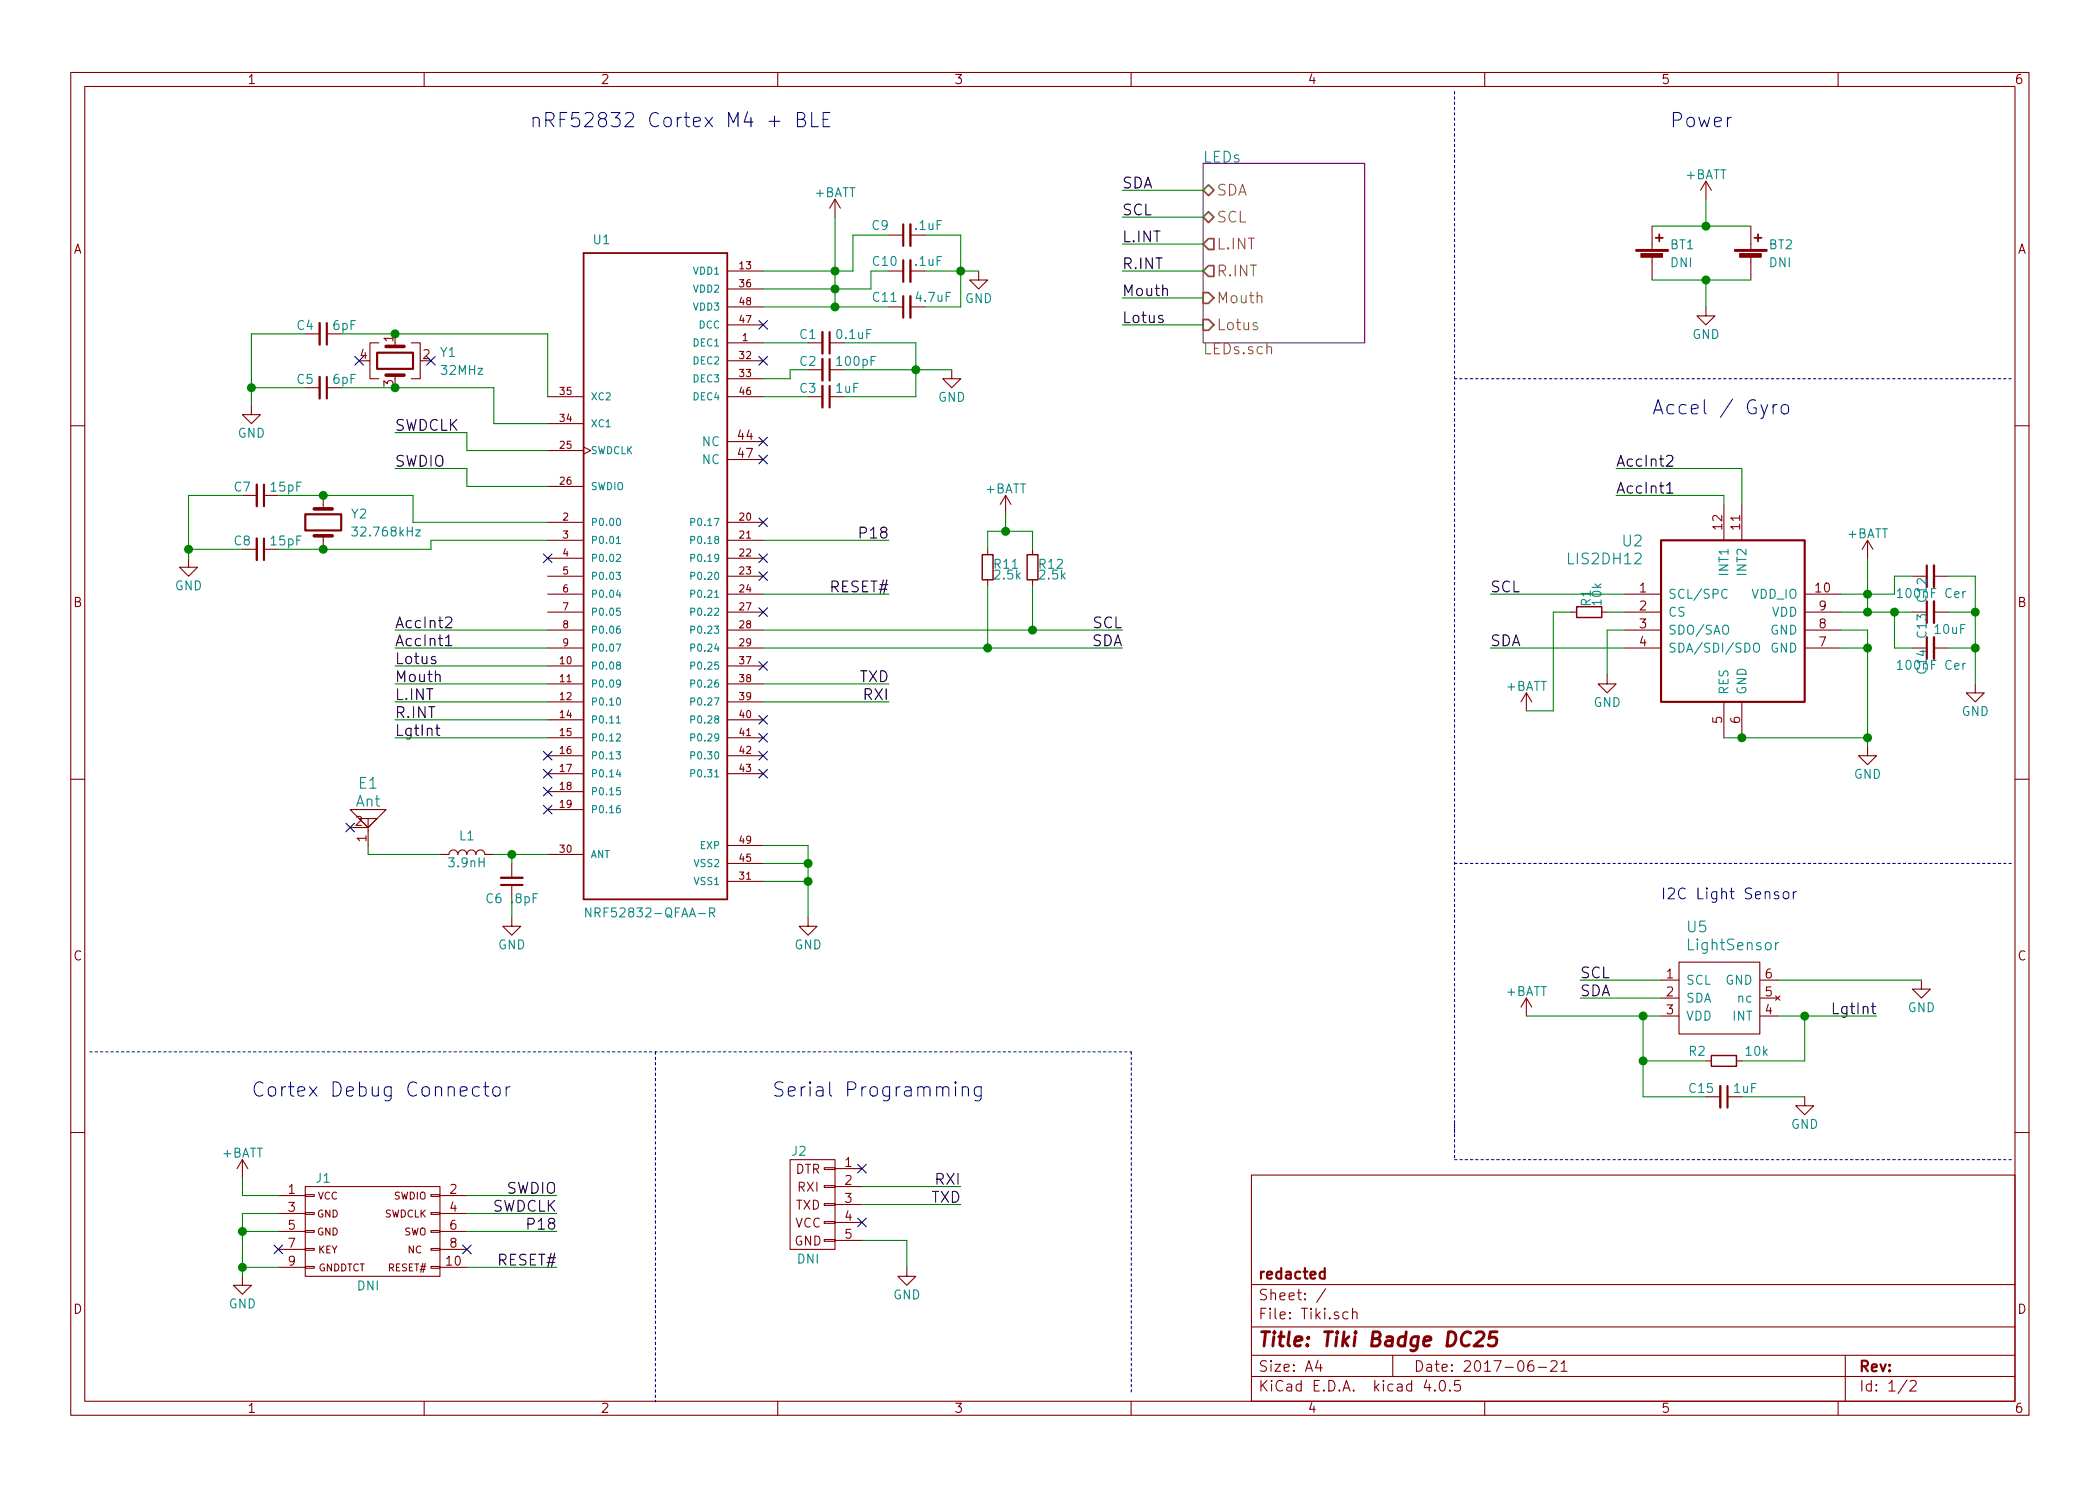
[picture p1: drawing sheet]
<svg xmlns="http://www.w3.org/2000/svg" width="297mm" height="210mm" viewBox="0 0 297 210" stroke-linecap="round" stroke-linejoin="round" font-family="sans-serif">
<g fill="none" stroke="#840000" stroke-width=".15">
<path d="M10 10.3h277v189.9h-277zM12 12.2h273v186.1h-273zM60 10.3v1.9M110 10.3v1.9M160 10.3v1.9M210 10.3v1.9M260 10.3v1.9M102.9 38.3h5M118.1 28.2l-.8 1.3M118.1 28.2v2.5M118.1 28.2l.8 1.3M125.7 38.3h2.1"/>
<path d="M125.7 33.3h2.1M128.8 38.3h2M128.8 33.3h2M138.4 38.3v1.3h1.3l-1.3 1.3-1.2-1.3h1.2M233.7 32v3.3M233.7 36.3v3.3M241.3 25.6l-.8 1.3M241.3 25.6v2.6M241.3 25.6l.8 1.3M247.6 32v3.3M247.6 36.3v3.3M35.6 57.4v1.3h1.2l-1.2 1.2-1.3-1.2h1.3"/>
<path d="M43.2 47.2h2M43.2 54.9h2M46.2 47.2h2.1M46.2 54.9h2.1M53.6 48.5h-1.3v5.1h1.3M55.9 48.5v.5M55.9 53.1v.5M58.2 48.5h1.2v5.1h-1.2M77.5 59.9h5M77.5 56.1h5M102.9 48.5h5M102.9 51h5"/>
<path d="M102.9 53.6h5M102.9 56.1h5M102.9 40.9h5M102.9 46h5M102.9 43.4h5M114.3 48.5h2M114.3 56.1h2M114.3 52.3h2M117.3 48.5h2.1M117.3 56.1h2.1M117.3 52.3h2.1M125.7 43.4h2.1"/>
<path d="M128.8 43.4h2M134.6 52.3v1.3h1.3l-1.3 1.3-1.3-1.3h1.3M241.3 43.4v1.3h1.3l-1.3 1.3-1.3-1.3h1.3M10 60.2h2M26.7 79v1.3h1.2l-1.2 1.2-1.3-1.2h1.3M34.3 70.1h2M34.3 77.7h2M37.3 70.1h2.1M37.3 77.7h2.1M45.7 70.1v1.9M45.7 75.8v1.9M77.5 73.9h5"/>
<path d="M77.5 76.4h5M77.5 79h5M77.5 63.7h5M77.5 68.8h5M82.5 63.2l1.1 .5-1.1 .6M102.9 73.9h5M102.9 76.4h5M102.9 79h5M102.9 62.5h5M102.9 65h5M139.7 77.7v.8M142.2 70.1l-.7 1.3"/>
<path d="M142.2 70.1v2.5M142.2 70.1l.8 1.3M146 77.7v.8M243.8 71.4v5M246.4 71.4v5M264.2 76.4l-.8 1.3M264.2 76.4v2.6M264.2 76.4l.7 1.3M285 60.2h2M77.5 81.5h5M77.5 84.1h5M77.5 86.6h5"/>
<path d="M77.5 89.1h5M77.5 91.7h5M77.5 94.2h5M77.5 96.8h5M77.5 99.3h5M102.9 81.5h5M102.9 84.1h5M102.9 86.6h5M102.9 89.1h5M102.9 91.7h5M102.9 94.2h5M102.9 96.8h5"/>
<path d="M102.9 99.3h5M139.7 82v.8M146 82v.8M215.9 98l-.8 1.3M215.9 98v2.6M215.9 98l.8 1.3M222.2 86.6h.8M226.6 86.6h.7M227.3 95.5v1.3h1.3l-1.3 1.2-1.2-1.2h1.2M229.9 84.1h5M229.9 86.6h5M229.9 89.1h5"/>
<path d="M229.9 91.7h5M243.8 99.3v5.1M246.4 99.3v5.1M255.3 84.1h5M255.3 86.6h5M255.3 89.1h5M255.3 91.7h5M270.5 81.5h2M270.5 86.6h2M270.5 91.7h2M273.6 81.5h2M273.6 86.6h2"/>
<path d="M273.6 91.7h2M279.4 96.8v1.2h1.3l-1.3 1.3-1.3-1.3h1.3M10 110.3h2M49.5 114.5h5.1l-2.5 2.6zM49.5 117.1h2.5M50.8 115.8h2.5l-1.2 1.3zM52.1 115.8v3.8M77.5 101.8h5M77.5 104.4h5M77.5 106.9h5M77.5 109.5h5M77.5 112h5"/>
<path d="M77.5 114.5h5M102.9 101.8h5M102.9 104.4h5M102.9 106.9h5M102.9 109.5h5M102.9 119.6h5M264.2 105.7v1.2h1.2l-1.2 1.3-1.3-1.3h1.3M285 110.3h2M62.2 120.9h1.3a.63 .63 0 0 1 .6-.6 .63 .63 0 0 1 .7 .6 .63 .63 0 0 1 .6-.6 .63 .63 0 0 1 .6 .6 .63 .63 0 0 1 .7-.6 .63 .63 0 0 1 .6 .6 .63 .63 0 0 1 .6-.6 .63 .63 0 0 1 .7 .6h1.2M72.4 129.8v1.3h1.3l-1.3 1.2-1.3-1.2h1.3M72.4 122.2v2M72.4 125.2v2"/>
<path d="M77.5 120.9h5M102.9 124.7h5M102.9 122.2h5M114.3 129.8v1.3h1.3l-1.3 1.2-1.3-1.2h1.3M234.9 138.7h2.6M237.5 136.1h11.4v10.2h-11.4zM248.9 138.7h2.6M271.8 138.7v1.2h1.2l-1.2 1.3-1.3-1.3h1.3M215.9 141.2v2.6M215.9 141.2l-.8 1.3M215.9 141.2l.8 1.3M234.9 141.2h2.6"/>
<path d="M234.9 143.8h2.6M241.3 150.1h.8M241.3 155.2h2M244.3 155.2h2.1M245.6 150.1h.8M248.9 141.2h2.6M248.9 143.8h2.6M251.2 140.9l.6 .6M251.8 140.9l-.6 .6M255.3 155.2v1.3h1.2l-1.2 1.2-1.3-1.2h1.3M10 160.2h2M34.3 164.1l-.8 1.2"/>
<path d="M34.3 164.1v2.5M34.3 164.1l.8 1.2M39.4 169.2h3.8M39.4 171.7h3.8M39.4 174.2h3.8M39.4 176.8h3.8M39.4 179.3h3.8M43.2 179.2h1.2v.2h-1.2zM43.2 176.7h1.2v.2h-1.2zM43.2 174.1h1.2v.3h-1.2zM43.2 171.6h1.2v.2h-1.2zM43.2 169h1.2v.3h-1.2z"/>
<path d="M43.2 167.9h19v12.7h-19zM61 179.2h1.2v.2h-1.2zM61 176.7h1.2v.2h-1.2zM61 174.1h1.2v.3h-1.2zM61 171.6h1.2v.2h-1.2zM61 169h1.2v.3h-1.2zM62.2 169.2h3.8M62.2 171.7h3.8M62.2 174.2h3.8M62.2 176.8h3.8M62.2 179.3h3.8M111.8 164.1h6.3v12.7h-6.3z"/>
<path d="M116.6 175.4h1.5v.2h-1.5zM116.6 172.8h1.5v.3h-1.5zM116.6 170.3h1.5v.3h-1.5zM116.6 167.8h1.5v.2h-1.5zM116.6 165.2h1.5v.3h-1.5zM118.1 165.3h3.8M118.1 167.9h3.8M118.1 170.4h3.8M118.1 173h3.8M118.1 175.5h3.8M128.3 179.3v1.3h1.2l-1.2 1.3-1.3-1.3h1.3M177 166.3h108v32h-108z"/>
<path d="M285 160.2h2M34.3 180.6v1.3h1.3l-1.3 1.2-1.3-1.2h1.3M60 198.3v1.9M110 198.3v1.9M160 198.3v1.9M177 194.8h108M177 191.8h108M177 187.8h108M177 181.8h108M186.4 192.5l-.3 1h.9M186.8 193v1M187.5 182.3l-1.3 2"/>
<path d="M190.7 185.7l-.5-.1-.3 .3 .1 .6 .2 .1 .5-.1M191.3 185.7a.38 .38 0 0 1 .6 .1v.8M191.3 185.1v1.5M197 191.8v3M201.8 195.2l-.4 1.1h1M202.9 196.7h.1l-.1 .1v-.1v.1M203.8 195.4a.34 .34 0 0 1 .6 .2 .77 .77 0 0 1-.5 1.2 .97 .97 0 0 1-.1-1.4zM205.1 196.7h.1l-.1 .1-.1-.1h.1v.1M206.5 195.3h-.7l-.1 .7a.62 .62 0 0 1 .7 0l.2 .2-.1 .5-.2 .1h-.4l-.2-.1M210 198.3v1.9M216.8 192.5a.59 .59 0 0 0-.7 .7l.1 .7 .2 .1h.3l.2-.1 .1-.5-.2-.2-.4-.1-.3 .3M217.6 193.5h1.1"/>
<path d="M219.4 192.7l.2-.2 .5 .1a.37 .37 0 0 1 .1 .6l-.9 .8h.9M220.8 193l.4-.5v1.5M220.8 194h.9M260 198.3v1.9M261 191.8v6.5M269.7 195.2l-1.2 2M270.2 195.5l.2-.2 .5 .1a.37 .37 0 0 1 .1 .6l-.9 .8h.9"/>
</g>
<path d="M208.8 188.6l.3-.2h.5a.52 .52 0 0 1 .3 .6l-.1 .3-1.3 1.1h1.2M211.8 188.4h-1l-.2 1 .3-.2h.5l.3 .2a.82 .82 0 0 1-.2 .9l-.2 .1h-.5l-.3-.1" fill="none" stroke="#840000" stroke-width=".41"/>
<g fill="none" stroke="#840000" stroke-width=".3">
<path d="M127.8 31.7v3.1M127.8 36.8v3.1M46.2 45.7v3.1M46.2 53.3v3.1M53.3 49.9h5.1v2.3h-5.1zM117.3 47v3M117.3 50.8v3M117.3 54.6v3.1M127.8 41.9v3.1M37.3 68.6v3M37.3 76.2v3M43.2 72.8h5.1v2.3h-5.1z"/>
<path d="M234.9 76.4h20.4v22.9h-20.4zM272.5 80v3.1M272.5 85.1v3M272.5 90.2v3M70.9 125.2h3M244.3 153.7v3M187.4 179.4v1.5M187.4 180l-.5-.1-.2 .3v.6l.2 .1 .5-.1"/>
</g>
<path d="M82.5 35.8h20.4v91.4h-20.4zM234.2 33.6h1M234.7 33.1v1.1M248.2 33.6h1M248.7 33.1v1.1" fill="none" stroke="#840000" stroke-width=".25"/>
<g fill="none" stroke="#008484" stroke-width=".15">
<path d="M49.8 74.6h.7l-.4 .5 .4 .1v.5l-.2 .1h-.4l-.1-.1M58.8 75h.7l-.7 .8h.7M87.2 78.5l.4-.1 .1 .1 .1 .2-.7 .7h.7M87.2 76.9h.6M87.3 73.4l.2-.1a.59 .59 0 0 1-.1 1.1 .71 .71 0 0 1-.1-1zM97.7 73.9l.5-.1 .1-.1-.1-.3-.5-.1v1.1M97.7 76.4h.5l.1-.2-.1-.3h-.5v1M97.7 79l.5-.1 .1-.1-.1-.3-.5-.1v1M87.1 81h.7l-.4 .4 .3 .1v.4l-.1 .1-.5-.1M87.1 91.1h.7l-.4 1M87.3 98.9l.2-.2a.59 .59 0 0 1-.1 1.1l-.1-.1-.1-.3zM87.4 94.1l-.2-.2 .1-.2h.4v.3l-.4 .2-.1 .1v.2l.2 .2 .3-.1v-.4l-.1-.1"/>
<path d="M87.4 83.5l-.2 .7h.6M87.7 88.6l-.4 .1-.1 .7 .2 .2 .3-.1v-.5h-.3l-.2 .2M87.7 86h-.5v.5l.1-.1 .4 .1v.5l-.1 .1-.4-.1M87.8 96.6l-.2 .2h-.3l-.1-.2 .1-.3 .3-.1 .2 .2-.1 .6-.2 .2h-.2M97.7 81.5h.5l.1-.2-.1-.3h-.5v1M97.7 84h.5l.1-.2-.1-.2-.5-.1v1M97.7 86.6l.5-.1 .1-.1-.1-.3-.5-.1v1.1M97.7 94.2h.5l.1-.2-.1-.3h-.5v1M97.7 89.1h.5l.1-.2-.1-.3h-.5v1M97.7 96.7h.5l.1-.2-.1-.2-.5-.1v1M97.7 91.7l.5-.1 .1-.1-.1-.3-.5-.1v1M97.7 99.3l.5-.1 .1-.1-.1-.3-.5-.1v1.1"/>
<path d="M244.3 83.5a.5 .5 0 0 0-.6 0 .5 .5 0 0 0-.2 .6 .47 .47 0 0 0 .3 .5 .47 .47 0 0 0 .5-.1M248.1 91.2a.44 .44 0 0 1 .6-.1 .83 .83 0 0 1-.1 1.2 .44 .44 0 0 1-.6-.5zM268.4 83.6l.3-.3v1.3M268.4 93.8l.3-.4v1.3M268.4 84.6h.7M268.4 94.7h.7M278 83.7l-.3 .1-.1 .1M278 93.8l-.3 .2-.1 .1M87.1 106.4h.7l-.4 .4 .3 .1v.4l-.1 .1-.5-.1M87.2 103.9l.4-.1 .1 .1 .1 .2-.7 .7h.7M87.2 102.3h.6M87.4 108.9l-.2 .7h.6"/>
<path d="M87.7 114l-.4 .1-.1 .7 .2 .2 .3-.1v-.5h-.3l-.2 .2M87.7 111.4h-.5v.5l.1-.1 .4 .1v.5l-.1 .1-.4-.1M97.7 101.8h.5l.1-.2-.1-.3h-.5v1M97.7 104.4l.5-.1 .1-.1-.1-.3-.5-.1v1M97.7 106.9h.5l.1-.2-.1-.3h-.5v1M97.7 109.4h.5l.1-.2-.1-.2-.5-.1v1M83.6 128.5v1.2l-.7-1.2v1.2M100.4 129.1h.6l.1-.2-.1-.3-.1-.1h-.5v1.2M100.7 129.1l.4 .6M251.2 133.4v1M251.6 133.4h-.3l-.1 .3"/>
</g>
<g fill="none" stroke="#000084" stroke-width=".15">
<path d="M50.2 50.4l1.2 1.3M51.4 50.4l-1.2 1.3M60.4 50.4l1.2 1.3M61.6 50.4l-1.2 1.3M107.3 45.4l1.3 1.2M107.3 50.4l1.3 1.3M108.6 45.4l-1.3 1.2M108.6 50.4l-1.3 1.3M76.9 78.4l1.2 1.2M78.1 78.4l-1.2 1.2M107.3 61.9l1.3 1.2M107.3 64.4l1.3 1.2"/>
<path d="M107.3 73.3l1.3 1.2M107.3 78.4l1.3 1.2M108.6 61.9l-1.3 1.2M108.6 64.4l-1.3 1.2M108.6 73.3l-1.3 1.2M108.6 78.4l-1.3 1.2M107.3 80.9l1.3 1.2M107.3 86l1.3 1.2M107.3 93.6l1.3 1.2M108.6 80.9l-1.3 1.2M108.6 86l-1.3 1.2M108.6 93.6l-1.3 1.2"/>
<path d="M48.9 116.5l1.2 1.2M50.1 116.5l-1.2 1.2M76.9 113.9l1.2 1.3M76.9 111.4l1.2 1.2M76.9 108.9l1.2 1.2M76.9 106.3l1.2 1.2M78.1 108.9l-1.2 1.2M78.1 111.4l-1.2 1.2M78.1 113.9l-1.2 1.3M78.1 106.3l-1.2 1.2M107.3 101.2l1.3 1.3M107.3 103.8l1.3 1.2"/>
<path d="M107.3 106.3l1.3 1.2M107.3 108.9l1.3 1.2M108.6 101.2l-1.3 1.3M108.6 103.8l-1.3 1.2M108.6 106.3l-1.3 1.2M108.6 108.9l-1.3 1.2M38.8 176.2l1.2 1.2M40 176.2l-1.2 1.2M65.4 176.2l1.2 1.2M66.6 176.2l-1.2 1.2M121.3 164.7l1.2 1.3M121.3 172.4l1.2 1.2"/>
<path d="M122.5 164.7l-1.2 1.3M122.5 172.4l-1.2 1.2"/>
</g>
<g fill="none" stroke="#840000" stroke-width=".33">
<path d="M128.8 31.7v3.1M128.8 36.8v3.1M45.2 45.7v3.1M45.2 53.3v3.1M116.3 47v3M116.3 50.8v3M116.3 54.6v3.1M128.8 41.9v3.1M36.3 68.6v3M36.3 76.2v3M273.6 80v3.1M273.6 85.1v3"/>
<path d="M273.6 90.2v3M70.9 124.2h3M243.3 153.7v3"/>
</g>
<path d="M54.6 49h2.5M54.6 53.1h2.5M44.4 72h2.6M44.4 75.8h2.6" fill="none" stroke="#840000" stroke-width=".51"/>
<path d="M170.2 23.1h22.8v25.4h-22.8z" fill="none" stroke="#840084" stroke-width=".15"/>
<path d="M170.2 30.7l.7-.7 .8 .7-.8 .8zM170.9 26.2l.8 .7-.8 .8-.7-.8zM170.9 33.8h.8v1.5h-.8l-.7-.8zM170.9 37.6h.8v1.5h-.8l-.7-.8zM170.2 41.4h.7l.8 .8-.8 .7h-.7zM170.2 45.2h.7l.8 .8-.8 .7h-.7z" fill="none" stroke="#848400" stroke-width=".25"/>
<path d="M138.9 78.5h1.6v3.5h-1.6zM145.3 78.5h1.5v3.5h-1.5zM223 85.8h3.6v1.6h-3.6zM242.1 149.3h3.5v1.6h-3.5z" fill="none" stroke="#840000" stroke-width=".2"/>
<g fill="none" stroke="#0000c2" stroke-width=".15">
<path d="M112.8 16.9h.7a.49 .49 0 0 0 .4-.5 .49 .49 0 0 0-.4-.5h-.7v2h.8a.53 .53 0 0 0 .4-.5 .53 .53 0 0 0-.5-.5M114.8 15.9v2h.9M116.4 16.9h.7M117.4 15.9h-1v2h1M250 57.2l-.6 1.8-.3 .3M250.8 57.2v1.4M251.4 57.2a.45 .45 0 0 0-.6 .4M252 57.4a.54 .54 0 0 1 1 .2v.6a.54 .54 0 0 1-.5 .4 .54 .54 0 0 1-.6-.4v-.6zM251.6 126.2h-.4l-.2 .2 .1 .2 .5 .1v.2v.2l-.2 .1-.4-.1M252.3 126.3a.42 .42 0 0 1 .4-.1 .42 .42 0 0 1 .3 .3v.4a.43 .43 0 0 1-.4 .3 .43 .43 0 0 1-.4-.3zM253.7 126.2v1M254.1 126.2h-.3l-.1 .3"/>
<path d="M67.8 153.8a.68 .68 0 0 0-.9 .1l-.1 .2v.6l.1 .2 .3 .2 .6-.1M68.4 153.8h.7M68.7 153.1v1.7l.1 .2 .3 .1M69.8 153.9a.54 .54 0 0 1 .9 .2v.6a.54 .54 0 0 1-.5 .4 .54 .54 0 0 1-.5-.4v-.6zM71.6 153.8v1.3M72.2 153.8a.45 .45 0 0 0-.6 .3M135.2 153.1l-.1 .1 .1 .1 .1-.1-.1-.1v.2M135.2 153.8v1.3M136.1 153.9a.51 .51 0 0 1 .9 .1v1.1M136.1 153.8v1.3M138.8 153.8v1.6a.56 .56 0 0 1-.9 .3M138.8 153.8a.68 .68 0 0 0-.9 .1l-.1 .2v.6l.1 .2 .3 .2 .6-.1"/>
</g>
<g fill="#840000" stroke="#840000" stroke-width=".15">
<path d="M231.4 35.3h4.6v.3h-4.6z"/>
<path d="M232.1 35.9h3.1v.5h-3.1z"/>
<path d="M245.4 35.3h4.5v.3h-4.5z"/>
<path d="M246.1 35.9h3v.5h-3z"/>
</g>
<path d="M235.7 64.6l.3-.2h.3l.3 .2v.3v.2l-.9 .9h.9M235.7 68.7l.5-.5v1.6M235.7 69.8h.9M63 90.3l.5-.5v1.6M63 87.4l.2-.1h.4l.2 .1 .1 .3-.1 .3-.8 .8h.9M63 91.4h.9M61.6 103h.6M61.8 102.5v1.4l.1 .1 .3 .1" fill="none" stroke="#000" stroke-width=".15"/>
<g fill="none" stroke="#008400" stroke-width=".15">
<path d="M118.1 30.7v12.7M125.7 33.3h-5.1v5h-12.7M125.7 38.3h-2.5v2.6h-15.3M130.8 38.3h7.6M130.8 33.3h5.1v10.1h-5.1M158.7 38.3h11.5M158.7 26.9h11.5M158.7 30.7h11.5M158.7 34.5h11.5M233.7 39.6h13.9M233.7 32h13.9M241.3 28.2v3.8"/>
<path d="M241.3 39.6v3.8M35.6 54.9h7.6M43.2 47.2h-7.6v10.2M48.3 47.2h29.2v8.9M48.3 54.9h21.5v5h7.7M107.9 43.4h17.8M107.9 48.5h6.4M107.9 56.1h6.4M114.3 52.3h-2.5v1.3h-3.9M119.4 48.5h10.1v7.6h-10.1M119.4 52.3h15.2M158.7 42.2h11.5"/>
<path d="M158.7 46h11.5M26.7 77.7h7.6M34.3 70.1h-7.6v8.9M39.4 70.1h19v3.8h19.1M55.9 66.3h10.1v2.5h11.5M55.9 61.2h10.1v2.5h11.5M77.5 76.4h-16.5v1.3h-21.6M107.9 76.4h17.8M139.7 77.7v-2.5h6.3v2.5M142.2 72.6v2.6M228.6 70.1h15.2v1.3M228.6 66.3h17.8v5.1"/>
<path d="M264.2 79v7.6M55.9 89.1h21.6M55.9 91.7h21.6M55.9 96.8h21.6M55.9 99.3h21.6M55.9 94.2h21.6M107.9 84.1h17.8M107.9 89.1h50.8M107.9 91.7h50.8M107.9 96.8h17.8M107.9 99.3h17.8M139.7 82.8v8.9"/>
<path d="M146 82.8v6.3M210.8 84.1h19.1M210.8 91.7h19.1M222.2 86.6h-2.5v14h-3.8M227.3 86.6h2.6M229.9 89.1h-2.6v6.4M260.3 89.1h3.9v16.6M260.3 91.7h3.9M260.3 86.6h10.2M268 86.6v5.1h2.5M270.5 81.5h-2.5v2.6h-7.7M275.6 91.7h3.8"/>
<path d="M275.6 86.6h3.8M275.6 81.5h3.8v15.3M52.1 119.6v1.3h10.1M55.9 104.4h21.6M55.9 101.8h21.6M107.9 119.6h6.4v10.2M243.8 104.4h20.4M69.8 120.9h7.7M72.4 120.9v1.3M72.4 127.2v2.6M107.9 124.7h6.4M107.9 122.2h6.4"/>
<path d="M223.5 138.7h11.4M251.5 138.7h20.3M215.9 143.8h19M223.5 141.2h11.4M232.4 143.8v11.4h8.9M232.4 150.1h8.9M246.4 155.2h8.9M251.5 143.8h13.9M255.3 143.8v6.3h-8.9M34.3 166.6v2.6h5.1M34.3 174.2h5.1M34.3 179.3h5.1"/>
<path d="M39.4 171.7h-5.1v8.9M66 169.2h12.7M66 171.7h12.7M66 174.2h12.7M66 179.3h12.7M121.9 175.5h6.4v3.8M121.9 167.9h14M121.9 170.4h14"/>
</g>
<g fill="#008400" stroke="#008400" stroke-width=".25">
<circle cx="118.1" cy="38.3" r=".51"/>
<circle cx="118.1" cy="40.9" r=".51"/>
<circle cx="114.3" cy="124.7" r=".51"/>
<circle cx="114.3" cy="122.2" r=".51"/>
<circle cx="55.9" cy="47.2" r=".51"/>
<circle cx="55.9" cy="54.9" r=".51"/>
<circle cx="35.6" cy="54.9" r=".51"/>
<circle cx="129.5" cy="52.3" r=".51"/>
<circle cx="72.4" cy="120.9" r=".51"/>
<circle cx="26.7" cy="77.7" r=".51"/>
<circle cx="45.7" cy="70.1" r=".51"/>
<circle cx="45.7" cy="77.7" r=".51"/>
<circle cx="118.1" cy="43.4" r=".51"/>
<circle cx="135.9" cy="38.3" r=".51"/>
<circle cx="34.3" cy="174.2" r=".51"/>
<circle cx="34.3" cy="179.3" r=".51"/>
<circle cx="139.7" cy="91.7" r=".51"/>
<circle cx="146.1" cy="89.1" r=".51"/>
<circle cx="241.3" cy="39.6" r=".51"/>
<circle cx="241.3" cy="32" r=".51"/>
<circle cx="142.2" cy="75.2" r=".51"/>
<circle cx="264.2" cy="91.7" r=".51"/>
<circle cx="264.2" cy="104.4" r=".51"/>
<circle cx="246.4" cy="104.4" r=".51"/>
<circle cx="264.2" cy="84.1" r=".51"/>
<circle cx="264.2" cy="86.6" r=".51"/>
<circle cx="268" cy="86.6" r=".51"/>
<circle cx="279.4" cy="86.6" r=".51"/>
<circle cx="279.4" cy="91.7" r=".51"/>
<circle cx="232.4" cy="143.8" r=".51"/>
<circle cx="255.3" cy="143.8" r=".51"/>
<circle cx="232.4" cy="150.1" r=".51"/>
</g>
<path d="M205.7 12.9v147.4M284.5 53.6h-78.8M205.7 122.2h78.8M12.7 148.8h147.3M92.7 148.8v49.6M160 148.8v48.3M205.7 159v5.1M205.7 164.1h78.8" fill="none" stroke="#0000c2" stroke-width=".15" stroke-dasharray=".3 .4"/>
<g font-size="2.8" fill="#0000c2">
<text x="74.9" y="18">nRF52832 Cortex M4 + BLE</text>
<text x="236.2" y="18">Power</text>
<text x="233.7" y="58.7">Accel / Gyro</text>
<text x="35.6" y="155.2">Cortex Debug Connector</text>
<text x="109.2" y="155.2">Serial Programming</text>
</g>
<text font-size="2.8" fill="#840000" x="178" y="190.5">Title: Tiki Badge DC25</text>
<g font-size="2.1" fill="#008484">
<text x="170.2" y="23">LEDs</text>
<text x="229.5" y="77.3">U2</text>
<text x="222" y="79.9">LIS2DH12</text>
<text x="50.7" y="111.6">E1</text>
<text x="50.3" y="114.1">Ant</text>
<text x="238.7" y="131.9">U5</text>
<text x="238.9" y="134.5">LightSensor</text>
</g>
<g font-size="2.1">
<text x="158.7" y="26.7">SDA</text>
<text x="158.7" y="30.5">SCL</text>
<text x="158.7" y="34.3">L.INT</text>
<text x="158.7" y="38.1">R.INT</text>
<text x="158.7" y="41.9">Mouth</text>
<text x="158.7" y="45.7">Lotus</text>
<text x="55.9" y="61">SWDCLK</text>
<text x="55.9" y="66">SWDIO</text>
<text x="228.6" y="66">AccInt2</text>
<text x="228.6" y="69.8">AccInt1</text>
<text x="121.9" y="76.2">P18</text>
<text x="117.5" y="83.8">RESET#</text>
<text x="210.8" y="83.8">SCL</text>
<text x="55.9" y="88.9">AccInt2</text>
<text x="154.5" y="88.9">SCL</text>
<text x="55.9" y="94">Lotus</text>
<text x="55.9" y="91.4">AccInt1</text>
<text x="154.3" y="91.4">SDA</text>
<text x="210.8" y="91.4">SDA</text>
<text x="55.9" y="99.1">L.INT</text>
<text x="55.9" y="101.6">R.INT</text>
<text x="55.9" y="96.5">Mouth</text>
<text x="121.5" y="96.5">TXD</text>
<text x="122.2" y="99.1">RXI</text>
<text x="55.9" y="104.1">LgtInt</text>
<text x="223.5" y="138.4">SCL</text>
<text x="223.5" y="141">SDA</text>
<text x="259.5" y="143.5">LgtInt</text>
<text x="132.4" y="167.6">RXI</text>
<text x="69.4" y="171.4">SWDCLK</text>
<text x="71.6" y="168.9">SWDIO</text>
<text x="75" y="174">P18</text>
<text x="131.6" y="170.2">TXD</text>
<text x="70.5" y="179.1">RESET#</text>
</g>
<g font-size="2.1" fill="#848400">
<text x="172.1" y="27.7">SDA</text>
<text x="172.1" y="31.5">SCL</text>
<text x="172.1" y="35.3">L.INT</text>
<text x="172.1" y="39.1">R.INT</text>
<text x="172.1" y="42.9">Mouth</text>
<text x="172.1" y="46.7">Lotus</text>
<text x="170.2" y="50.1">LEDs.sch</text>
</g>
<text font-size="2.1" fill="#0000c2" x="234.9" y="127.2">I2C Light Sensor</text>
<g font-size="2.1" fill="#840000">
<text x="178" y="184">Sheet: /</text>
<text x="178" y="181">redacted</text>
<text x="178" y="186.7">File: Tiki.sch</text>
<text x="178" y="196.9">KiCad E.D.A. kicad 4.0.5</text>
<text x="178" y="194.1">Size: A4</text>
<text x="200" y="194.1">Date: 2017-06-21</text>
<text x="263" y="194.1">Rev:</text>
<text x="263" y="196.9">Id: 1/2</text>
</g>
<g font-size="1.8" fill="#840000">
<text x="35" y="11.9">1</text>
<text x="85" y="11.9">2</text>
<text x="135" y="11.9">3</text>
<text x="185" y="11.9">4</text>
<text x="235" y="11.9">5</text>
<text x="285" y="11.9">6</text>
<text x="10.4" y="35.9">A</text>
<text x="285.4" y="35.9">A</text>
<text x="51" y="50.8">4</text>
<text x="55.6" y="48.4" transform="rotate(-90 55.6 48.4)">1</text>
<text x="59.8" y="50.8">2</text>
<text x="55.6" y="54.7" transform="rotate(-90 55.6 54.7)">3</text>
<text x="104.4" y="62.2">44</text>
<text x="104.4" y="64.8">47</text>
<text x="243.6" y="74.9" transform="rotate(-90 243.6 74.9)">12</text>
<text x="246.1" y="74.9" transform="rotate(-90 246.1 74.9)">11</text>
<text x="231.9" y="83.8">1</text>
<text x="256.8" y="83.8">10</text>
<text x="10.4" y="85.9">B</text>
<text x="231.9" y="86.4">2</text>
<text x="231.9" y="88.9">3</text>
<text x="257.3" y="88.9">8</text>
<text x="257.3" y="86.4">9</text>
<text x="285.4" y="85.9">B</text>
<text x="231.9" y="91.4">4</text>
<text x="257.3" y="91.4">7</text>
<text x="243.6" y="102.3" transform="rotate(-90 243.6 102.3)">5</text>
<text x="246.1" y="102.3" transform="rotate(-90 246.1 102.3)">6</text>
<text x="50.3" y="116.8">2</text>
<text x="51.8" y="119.1" transform="rotate(-90 51.8 119.1)">1</text>
<text x="10.4" y="135.9">C</text>
<text x="285.4" y="135.9">C</text>
<text x="235.7" y="138.4">1</text>
<text x="235.7" y="141">2</text>
<text x="235.7" y="143.5">3</text>
<text x="249.7" y="143.5">4</text>
<text x="249.7" y="141">5</text>
<text x="249.7" y="138.4">6</text>
<text x="112.5" y="166.1">DTR</text>
<text x="119.5" y="165.1">1</text>
<text x="119.5" y="167.6">2</text>
<text x="40.8" y="168.9">1</text>
<text x="40.8" y="171.4">3</text>
<text x="40.8" y="174">5</text>
<text x="63.7" y="168.9">2</text>
<text x="63.7" y="171.4">4</text>
<text x="63.7" y="174">6</text>
<text x="112.4" y="173.7">VCC</text>
<text x="112.5" y="171.1">TXD</text>
<text x="112.8" y="168.6">RXI</text>
<text x="119.5" y="170.2">3</text>
<text x="119.5" y="172.7">4</text>
<text x="40.8" y="176.5">7</text>
<text x="40.8" y="179.1">9</text>
<text x="63.2" y="179.1">10</text>
<text x="63.7" y="176.5">8</text>
<text x="112.3" y="176.2">GND</text>
<text x="119.5" y="175.3">5</text>
<text x="10.4" y="185.9">D</text>
<text x="285.4" y="185.9">D</text>
<text x="35" y="199.9">1</text>
<text x="85" y="199.9">2</text>
<text x="135" y="199.9">3</text>
<text x="185" y="199.9">4</text>
<text x="235" y="199.9">5</text>
<text x="285" y="199.9">6</text>
</g>
<g font-size="1.8" fill="#008484">
<text x="115.2" y="27.9">+BATT</text>
<text x="238.4" y="25.3">+BATT</text>
<text x="84" y="34.5">U1</text>
<text x="123.4" y="32.5">C9</text>
<text x="129.5" y="32.5">.1uF</text>
<text x="236.3" y="35.2">BT1</text>
<text x="250.2" y="35.2">BT2</text>
<text x="123.5" y="37.6">C10</text>
<text x="129.5" y="37.6">.1uF</text>
<text x="236.3" y="37.8">DNI</text>
<text x="250.3" y="37.8">DNI</text>
<text x="42" y="46.7">C4</text>
<text x="47.1" y="46.7">6pF</text>
<text x="113.2" y="47.9">C1</text>
<text x="118.4" y="47.9">0.1uF</text>
<text x="123.5" y="42.7">C11</text>
<text x="129.7" y="42.7">4.7uF</text>
<text x="136.5" y="42.9">GND</text>
<text x="239.3" y="47.9">GND</text>
<text x="62.3" y="50.5">Y1</text>
<text x="62.5" y="53">32MHz</text>
<text x="113.2" y="51.8">C2</text>
<text x="118.5" y="51.8">100pF</text>
<text x="42" y="54.3">C5</text>
<text x="47.1" y="54.3">6pF</text>
<text x="113.2" y="55.6">C3</text>
<text x="118.3" y="55.6">1uF</text>
<text x="132.7" y="56.8">GND</text>
<text x="33.6" y="61.9">GND</text>
<text x="99.3" y="63.1">NC</text>
<text x="99.3" y="65.7">NC</text>
<text x="33.1" y="69.5">C7</text>
<text x="38.4" y="69.5">15pF</text>
<text x="139.4" y="69.8">+BATT</text>
<text x="33.1" y="77.2">C8</text>
<text x="38.4" y="77.2">15pF</text>
<text x="49.7" y="73.3">Y2</text>
<text x="50.3" y="75.9">32.768kHz</text>
<text x="261.3" y="76.1">+BATT</text>
<text x="24.7" y="83.5">GND</text>
<text x="140.7" y="80.5">R11</text>
<text x="140.8" y="82">2.5k</text>
<text x="147" y="80.5">R12</text>
<text x="147.1" y="82">2.5k</text>
<text x="244.5" y="81.3" transform="rotate(-90 244.5 81.3)">INT1</text>
<text x="247" y="81.3" transform="rotate(-90 247 81.3)">INT2</text>
<text x="225" y="85.7" transform="rotate(-90 225 85.7)">R1</text>
<text x="226.5" y="85.6" transform="rotate(-90 226.5 85.6)">10k</text>
<text x="236" y="84.7">SCL/SPC</text>
<text x="236" y="87.2">CS</text>
<text x="236" y="89.8">SDO/SAO</text>
<text x="247.7" y="84.7">VDD_IO</text>
<text x="250.3" y="89.8">GND</text>
<text x="250.5" y="87.2">VDD</text>
<text x="268.9" y="84.6">100nF Cer</text>
<text x="272.5" y="85.1" transform="rotate(-90 272.5 85.1)">C12</text>
<text x="273.7" y="89.7">10uF</text>
<text x="236" y="92.3">SDA/SDI/SDO</text>
<text x="250.3" y="92.3">GND</text>
<text x="268.9" y="94.8">100nF Cer</text>
<text x="272.5" y="95.3" transform="rotate(-90 272.5 95.3)">C14</text>
<text x="272.5" y="90.2" transform="rotate(-90 272.5 90.2)">C13</text>
<text x="213" y="97.7">+BATT</text>
<text x="225.4" y="100">GND</text>
<text x="244.5" y="98.3" transform="rotate(-90 244.5 98.3)">RES</text>
<text x="247" y="98.3" transform="rotate(-90 247 98.3)">GND</text>
<text x="277.4" y="101.3">GND</text>
<text x="262.2" y="110.2">GND</text>
<text x="65" y="118.9">L1</text>
<text x="63.6" y="122.7">3.9nH</text>
<text x="68.8" y="127.8">C6</text>
<text x="72.4" y="127.8">.8pF</text>
<text x="83.9" y="129.8">NRF52832-QFAA-R</text>
<text x="70.4" y="134.3">GND</text>
<text x="112.3" y="134.3">GND</text>
<text x="213" y="140.9">+BATT</text>
<text x="238.5" y="139.3">SCL</text>
<text x="238.5" y="141.9">SDA</text>
<text x="244" y="139.3">GND</text>
<text x="245.8" y="141.9">nc</text>
<text x="269.8" y="143.2">GND</text>
<text x="238.5" y="144.4">VDD</text>
<text x="238.9" y="149.4">R2</text>
<text x="245.1" y="144.4">INT</text>
<text x="247" y="149.4">10k</text>
<text x="239" y="154.6">C15</text>
<text x="245.3" y="154.6">1uF</text>
<text x="253.3" y="159.7">GND</text>
<text x="31.4" y="163.8">+BATT</text>
<text x="44.8" y="167.3">J1</text>
<text x="112.1" y="163.5">J2</text>
<text x="112.8" y="178.8">DNI</text>
<text x="32.3" y="185.1">GND</text>
<text x="50.5" y="182.6">DNI</text>
<text x="126.3" y="183.8">GND</text>
</g>
<g font-size="1.4" fill="#008484">
<text x="98.1" y="38.9">VDD1</text>
<text x="98.1" y="41.4">VDD2</text>
<text x="98.1" y="43.9">VDD3</text>
<text x="98.8" y="46.5">DCC</text>
<text x="98.1" y="49">DEC1</text>
<text x="98.1" y="51.6">DEC2</text>
<text x="83.6" y="56.6">XC2</text>
<text x="98.1" y="54.1">DEC3</text>
<text x="98.1" y="56.6">DEC4</text>
<text x="83.6" y="60.4">XC1</text>
<text x="83.6" y="64.3">SWDCLK</text>
<text x="83.6" y="69.3">SWDIO</text>
<text x="83.6" y="74.4">P0.00</text>
<text x="83.6" y="77">P0.01</text>
<text x="98.1" y="74.4">P0.17</text>
<text x="98.1" y="77">P0.18</text>
<text x="83.6" y="79.5">P0.02</text>
<text x="83.6" y="82">P0.03</text>
<text x="98.1" y="79.5">P0.19</text>
<text x="98.1" y="82">P0.20</text>
<text x="83.6" y="84.6">P0.04</text>
<text x="83.6" y="87.1">P0.05</text>
<text x="83.6" y="89.7">P0.06</text>
<text x="98.1" y="84.6">P0.21</text>
<text x="98.1" y="87.1">P0.22</text>
<text x="98.1" y="89.7">P0.23</text>
<text x="83.6" y="92.2">P0.07</text>
<text x="83.6" y="94.7">P0.08</text>
<text x="98.1" y="94.7">P0.25</text>
<text x="98.1" y="92.2">P0.24</text>
<text x="83.6" y="97.3">P0.09</text>
<text x="83.6" y="99.8">P0.10</text>
<text x="98.1" y="97.3">P0.26</text>
<text x="98.1" y="99.8">P0.27</text>
<text x="83.6" y="102.4">P0.11</text>
<text x="83.6" y="104.9">P0.12</text>
<text x="83.6" y="107.4">P0.13</text>
<text x="98.1" y="102.4">P0.28</text>
<text x="98.1" y="104.9">P0.29</text>
<text x="98.1" y="107.4">P0.30</text>
<text x="83.6" y="110">P0.14</text>
<text x="83.6" y="112.5">P0.15</text>
<text x="98.1" y="110">P0.31</text>
<text x="83.6" y="115.1">P0.16</text>
<text x="83.6" y="121.4">ANT</text>
<text x="98.2" y="125.2">VSS1</text>
<text x="98.2" y="122.7">VSS2</text>
<text x="99" y="120.1">EXP</text>
</g>
<g font-size="1.4" fill="#840000">
<text x="104.6" y="38.1">13</text>
<text x="104.6" y="40.6">36</text>
<text x="104.6" y="45.7">47</text>
<text x="104.6" y="43.2">48</text>
<text x="104.6" y="50.8">32</text>
<text x="104.6" y="53.3">33</text>
<text x="105" y="48.3">1</text>
<text x="79.2" y="59.7">34</text>
<text x="79.2" y="55.9">35</text>
<text x="104.6" y="55.9">46</text>
<text x="79.2" y="63.5">25</text>
<text x="79.2" y="68.6">26</text>
<text x="79.6" y="73.7">2</text>
<text x="79.6" y="76.2">3</text>
<text x="104.6" y="73.7">20</text>
<text x="104.6" y="76.2">21</text>
<text x="79.6" y="78.7">4</text>
<text x="79.6" y="81.3">5</text>
<text x="79.6" y="83.8">6</text>
<text x="104.6" y="78.7">22</text>
<text x="104.6" y="81.3">23</text>
<text x="104.6" y="83.8">24</text>
<text x="79.6" y="86.4">7</text>
<text x="79.6" y="88.9">8</text>
<text x="104.6" y="86.4">27</text>
<text x="104.6" y="88.9">28</text>
<text x="79.2" y="94">10</text>
<text x="79.6" y="91.4">9</text>
<text x="104.6" y="94">37</text>
<text x="104.6" y="91.4">29</text>
<text x="79.2" y="96.5">11</text>
<text x="79.2" y="99.1">12</text>
<text x="79.2" y="101.6">14</text>
<text x="104.6" y="101.6">40</text>
<text x="104.6" y="96.5">38</text>
<text x="104.6" y="99.1">39</text>
<text x="79.2" y="104.1">15</text>
<text x="79.2" y="106.7">16</text>
<text x="104.6" y="104.1">41</text>
<text x="104.6" y="106.7">42</text>
<text x="79.2" y="109.2">17</text>
<text x="79.2" y="111.8">18</text>
<text x="104.6" y="109.2">43</text>
<text x="79.2" y="114.3">19</text>
<text x="104.6" y="119.4">49</text>
<text x="79.2" y="120.6">30</text>
<text x="104.6" y="124.5">31</text>
<text x="104.6" y="121.9">45</text>
<text x="44.8" y="172.3">GND</text>
<text x="44.9" y="169.7">VCC</text>
<text x="54.4" y="172.3">SWDCLK</text>
<text x="55.7" y="169.7">SWDIO</text>
<text x="44.8" y="174.8">GND</text>
<text x="44.9" y="177.3">KEY</text>
<text x="45" y="179.9">GNDDTCT</text>
<text x="54.9" y="179.9">RESET#</text>
<text x="57.1" y="174.8">SWO</text>
<text x="57.7" y="177.3">NC</text>
</g>
</svg>
